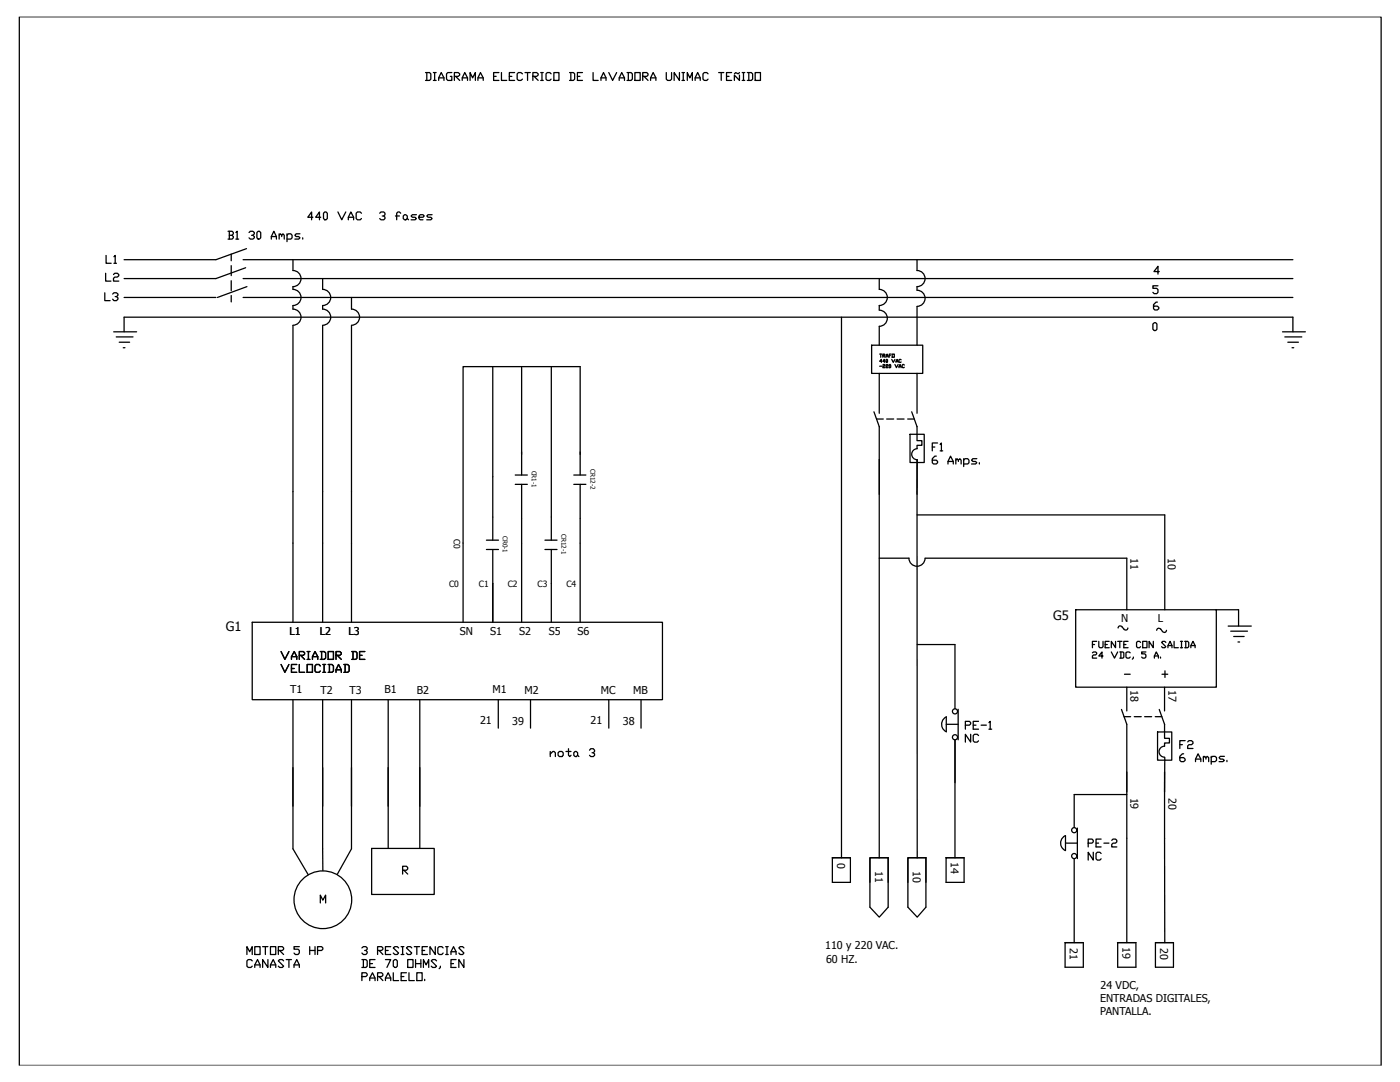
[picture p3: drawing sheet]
<svg xmlns="http://www.w3.org/2000/svg" width="279mm" height="216mm" viewBox="0 0 279 216" stroke-linecap="round" stroke-linejoin="round" font-family="sans-serif">
<g fill="none" stroke="#000" stroke-width=".25">
<path d="M3.9 3.3h271.7v209.3h-271.7zM84.9 14.5h.8l.3 .2v1.1l-.3 .2h-.8M85.2 14.5v1.5M86.5 14.5h.5M86.5 16h.5M86.7 14.5v1.5M87.5 16v-.5l.6-1 .5 1v.5M87.5 15.5h1.1M90.2 14.5h-.8l-.3 .2v1.1l.3 .2h.8v-.8h-.3M90.7 15.2h.7l.3-.2v-.3l-.3-.2h-.7v1.5M90.9 15.2l.8 .8M92.2 16v-.5l.6-1 .5 1v.5"/>
<path d="M92.2 15.5h1.1M93.8 16v-1.5l.5 1 .6-1v1.5M95.4 16v-.5l.5-1 .5 1v.5M95.4 15.5h1M98.5 15.2h.5M99.6 14.5h-1.1v1.5h1.1M100.1 14.5v1.5h1M101.6 15.2h.6M102.7 14.5h-1.1v1.5h1.1M104.3 14.7l-.3-.2h-.5l-.3 .2v1.1l.3 .2h.5l.3-.2M104.8 14.5h1M105.3 14.5v1.5"/>
<path d="M106.3 15.2h.8l.3-.2v-.3l-.3-.2h-.8v1.5M106.6 15.2l.8 .8M107.9 14.5h.5M107.9 16h.5M108.2 14.5v1.5M110 14.7l-.3-.2h-.5l-.2 .2v1.1l.2 .2h.5l.3-.2M110.5 14.5h1.1v1.5h-1.1zM113.7 14.5h.7l.3 .2v1.1l-.3 .2h-.7M113.9 14.5v1.5M115.2 15.2h.5M116.2 14.5h-1v1.5h1M118.4 14.5v1.5h1"/>
<path d="M119.9 16v-.5l.5-1 .5 1v.5M119.9 15.5h1M121.5 14.5l.8 1.5 .8-1.5M123.6 16v-.5l.5-1 .5 1v.5M123.6 15.5h1M125.1 14.5h.8l.3 .2v1.1l-.3 .2h-.8M125.4 14.5v1.5M126.7 14.5h1.1v1.5h-1.1zM128.3 15.2h.8l.2-.2v-.3l-.2-.2h-.8v1.5M128.5 15.2l.8 .8M129.8 16v-.5l.5-1 .6 1v.5M129.8 15.5h1.1"/>
<path d="M133 14.5v1.3l.2 .2h.6l.2-.2v-1.3M135.6 14.5v1.5l-1.1-1.5v1.5M136.1 14.5h.5M136.1 16h.5M136.4 14.5v1.5M137.2 16v-1.5l.5 1 .5-1v1.5M138.7 16v-.5l.5-1 .5 1v.5M138.7 15.5h1M141.3 14.7l-.2-.2h-.6l-.2 .2v1.1l.2 .2h.6l.2-.2M143.4 14.5h1M143.9 14.5v1.5M145 15.2h.5"/>
<path d="M146 14.5h-1v1.5h1M147.6 15v1l-1-1v1M147.6 14.5l-.3 .2-.5-.2-.2 .2M148.1 14.5h.5M148.1 16h.5M148.4 14.5v1.5M149.1 14.5h.8l.3 .2v1.1l-.3 .2h-.8M149.4 14.5v1.5M150.7 14.5h1.1v1.5h-1.1zM20.9 58.4v1.6h1.1M21.1 54.5v1.6h1M21.2 51v1.5h1"/>
<path d="M22.5 58.7l.2-.3h.5l.3 .3v.2l-.3 .3h-.2M22.7 54.8l.2-.3h.5l.3 .3v.2l-.3 .3h-.5l-.2 .2v.6h1M22.7 51.2l.3-.2v1.5M22.7 52.5h.5M23.2 59.2l.3 .2v.3l-.3 .3h-.5l-.2-.3M24.8 59.4h18.3M45.5 46.1h.8l.3 .3v.3l-.3 .2M45.8 46.9h.5l.3 .3v.3l-.3 .2h-.8M45.8 46.1v1.6M46.1 50.7v1.3M46.1 53v2M46.1 56v2"/>
<path d="M46.1 59v1.2M47.1 46.4l.2-.3v1.6M47.1 47.7h.5M48.5 51.8h209.5M48.5 55.6h209.5M48.5 59.4h209.5M49 53.4l-5.9 2.2h-18.3M49.2 49.6l-6.1 2.2h-18.3M49.3 57.2l-5.9 2.2M49.7 46.4l.3-.3h.5l.3 .3v.3l-.3 .2h-.3M50.5 46.9l.3 .3v.3l-.3 .2h-.5l-.3-.2M51.3 46.4l.2-.3h.3l.2 .3v1.1l-.2 .2h-.3l-.2-.2z"/>
<path d="M54.1 47.7v-.5l.6-1.1 .5 1.1v.5M54.1 47.2h1.1M55.7 46.9l.3-.2 .2 .2v.3M55.7 46.7v1M56.2 46.9l.3-.2 .2 .2v.8M57.3 46.9l.2-.2h.5l.3 .2v.6l-.3 .2h-.7M57.3 46.7v1.5M58.5 51.8v2.2a1.61 1.61 0 0 1 1.6 1.6 1.61 1.61 0 0 1-1.6 1.6v.5a1.63 1.63 0 0 1 1.6 1.6 1.63 1.63 0 0 1-1.6 1.7v.7a1.61 1.61 0 0 1 1.6 1.6 1.61 1.61 0 0 1-1.6 1.6M59.9 46.7h-.8l-.3 .2 .3 .3h.5l.3 .3-.3 .2h-.8M60.4 47.5v.2M62.4 43.4h-1l.8-1.1v1.6M64 43.4h-1l.8-1.1v1.6"/>
<path d="M64.4 55.6v2.1a1.61 1.61 0 0 1 1.6 1.7 1.61 1.61 0 0 1-1.6 1.6v.7a1.61 1.61 0 0 1 1.6 1.6 1.61 1.61 0 0 1-1.6 1.6M64.8 42.3h.3l.2 .2v1.1l-.2 .3h-.3l-.2-.3v-1.1zM67.4 42.3l.8 1.6 .8-1.6M69.5 43.9v-.5l.5-1.1 .6 1.1v.5M69.5 43.4h1.1M70.1 59.4v2.3a1.61 1.61 0 0 1 1.7 1.6 1.61 1.61 0 0 1-1.7 1.6M72.1 42.5l-.2-.2h-.6l-.2 .2v1.1l.2 .3h.6l.2-.3M75.8 42.5l.2-.2h.6l.2 .2v.3l-.2 .3h-.3M76.6 43.1l.2 .3v.2l-.2 .3h-.6l-.2-.3M78.9 43.1h.8M80 42.5l-.3-.2h-.3l-.2 .2v1.4M80.5 43.1l.2-.3h.3l.3 .3v.5l-.3 .3h-.3l-.2-.3z"/>
<path d="M81.3 43.6l.2 .3M83.1 42.8h-.8l-.3 .3 .3 .3h.5l.3 .2-.3 .3h-.8M83.6 43.4h.8l.3-.3-.3-.3h-.5l-.3 .3v.5l.3 .3h.5M86.2 42.8h-.8l-.2 .3 .2 .3h.6l.2 .2-.2 .3h-.8M175.5 55.6v2.1a1.61 1.61 0 0 1 1.6 1.7 1.61 1.61 0 0 1-1.6 1.6v.9M183 51.8v2.2a1.61 1.61 0 0 1 1.6 1.6 1.61 1.61 0 0 1-1.6 1.6v.7a1.61 1.61 0 0 1 1.6 1.6 1.61 1.61 0 0 1-1.6 1.6M231.1 57h-1v.5h.7l.3 .3v.5l-.3 .3h-.5l-.2-.3M231.4 54.2h-1.1l.8-1.1v1.6M22.7 66.2h4.6M23.2 67.2h3.3M23.8 68.3h2.1M24.6 69.4h.3"/>
<path d="M24.8 66.2v-2.9h233.2v2.9M58.5 64.9v59.3M64.4 64.9v59.3M70.1 64.9v59.3M98.3 73.2h-5.9v51M98.3 73.2v34.6M98.3 73.2h17.5v21.6M104.1 73.2v21.6M110 73.2v34.6M167.9 63.3v107.9M173.9 68.9h10.3v5.6h-10.3zM175.5 74.5v8"/>
<path d="M175.5 61.9a1.61 1.61 0 0 1 1.6 1.6 1.61 1.61 0 0 1-1.6 1.6v3.8M175.6 70.7h.4M175.6 73.1h.4M175.8 70.7v.6M176 72.1h-.4l.3-.4v.6M176.2 71h.3l.1-.3h-.4v.6M176.2 72.9l.1-.2 .3 .2-.1 .2-.3 .1v.2h.4M176.3 71l.3 .3M176.6 72.1h-.4l.3-.4v.6M176.8 71.3l.2-.6 .3 .6M176.8 71.8h.3l-.1 .5-.2-.1zM176.8 72.9l.1-.2 .4 .2-.2 .2-.3 .1v.2h.5"/>
<path d="M176.8 71.1h.5M177.5 71h.2M177.5 72.7l.3 .2-.1 .5-.2-.1zM177.8 70.7h-.3v.6M178 71.7l.3 .6 .3-.6M178.1 70.7h.4v.6h-.4zM178.6 72.7l.3 .7 .3-.7M178.8 72.3l.2-.6 .2 .6M178.8 72.1h.4M179.4 73.4l.2-.7 .2 .7M179.4 73.2h.4M179.8 71.8h-.4v.4h.4"/>
<path d="M180.5 72.9l-.1-.2-.4 .2v.4h.5M183 61.2v7.7M183 74.5v8M230.1 64.6l.3-.2h.2l.3 .2v1.1l-.3 .3h-.2l-.3-.3zM231 60.3h-.3l-.5 .5v.8l.3 .3h.5l.3-.3v-.3l-.3-.2h-.8M255.9 66.2h4.6M256.4 67.2h3.4M257 68.3h2.1M257.9 69.4h.3M102.8 94.8h2.4M102.8 96.6h2.4M104.1 96.6v27.6"/>
<path d="M114.5 94.8h2.4M114.5 96.6h2.4M115.8 96.6v27.6M174.4 82.2l1.1 2.9v86.1M174.9 83.6h1.4M177 83.6h1.4M179 83.6h1.4M181.1 83.6h1.4M181.6 86.7h2.8v5.6h-2.8zM182 82.2l1 2.9M183 85.1v2.8h1v1h-1v.6M183 91.7l.1 79.5"/>
<path d="M183.1 89.5a1.1 1.1 0 0 0-1.1 1.1 1.1 1.1 0 0 0 1.1 1.1l-.1 6.9M186.1 89.2h.5M186.9 91h-.3l-.5 .5v.8l.2 .3h.6l.2-.3v-.2l-.2-.3h-.8M187.1 88.4h-1v1.6M187.6 88.7l.3-.3v1.6M187.6 90h.5M189.2 92.6v-.5l.5-1.1 .5 1.1v.5M189.2 92.1h1M190.8 91.8l.2-.3 .3 .3v.3M190.8 91.5v1.1M191.3 91.8l.3-.3 .2 .3v.8M192.3 91.8l.3-.3h.5l.3 .3v.5l-.3 .3h-.8"/>
<path d="M192.3 91.5v1.6M194.9 91.5h-.8l-.2 .3 .2 .3h.6l.2 .2-.2 .3h-.8M195.5 92.3v.3M97.1 107.8h2.4M97.1 109.6h2.4M98.3 109.6v14.6M108.8 107.8h2.4M108.8 109.6h2.4M110 109.6v14.6M175.5 111.4h5.9a1.61 1.61 0 0 0 1.6 1.6 1.61 1.61 0 0 0 1.6-1.6M183 102.7h49.5v19M184.7 111.4h40.2v10.3"/>
<path d="M50.3 124.2h81.9v15.4h-81.9zM56.1 130l.8 1.6 .8-1.6M56.1 132.6l.8 1.6 .8-1.6M58.2 131.6v-.6l.5-1 .5 1v.6M58.2 131h1M58.2 133.4h.5M58.5 139.6v29.8l3 5.1M59.2 132.6h-1v1.6h1M59.7 130.8h.8l.3-.3v-.2l-.3-.3h-.8v1.6M59.7 132.6v1.6h1.1M60 130.8l.8 .8M61.3 132.6h1.1v1.6h-1.1z"/>
<path d="M61.3 130h.6M61.3 131.6h.6M61.6 130v1.6M62.4 131.6v-.6l.5-1 .5 1v.6M62.4 131h1M63.9 130h.8l.3 .3v1l-.3 .3h-.8M63.9 132.9l-.2-.3h-.6l-.2 .3v1l.2 .3h.6l.2-.3M64.2 130v1.6M64.4 139.6v34.1M64.4 134.2h.6M64.4 132.6h.6M64.7 132.6v1.6"/>
<path d="M65.5 130h1.1v1.6h-1.1zM65.5 132.6h.8l.3 .3v1l-.3 .3h-.8M65.7 132.6v1.6M67.1 130.8h.7l.3-.3v-.2l-.3-.3h-.7v1.6M67.1 134.2v-.6l.5-1 .5 1v.6M67.1 133.6h1M67.3 130.8l.8 .8M68.6 132.6h.8l.3 .3v1l-.3 .3h-.8M68.9 132.6v1.6M70.1 139.6v29.8l-2.8 5.1M70.2 130h.8l.2 .3v1l-.2 .3h-.8M70.4 130v1.6"/>
<path d="M71.8 130.8h.5M72.8 130h-1v1.6h1M77.5 139.6v29.7M83.8 139.6v29.7M99.4 139.6v5.7M105.9 139.6v5.7M121.5 139.6v5.7M127.9 139.6v5.7M183.1 128.6h7.5v12.8M214.7 121.7h28v15.4h-28zM218 130.3l.2-.2h.5l.2 .2-.2 .4h-.5l-.2 .2v.4h.9M218 128.6h.4"/>
<path d="M218.9 128h-.9v1.2M219.3 128v1l.2 .2h.4l.2-.2v-1M220.1 130.9h-.8l.6-.8v1.2M220.6 128.6h.4M221.4 128h-.8v1.2h.8M221.8 130.1l.6 1.2 .7-1.2M222.6 128v1.2l-.8-1.2v1.2M223.1 128h.8M223.5 130.1h.6l.2 .2v.8l-.2 .2h-.6M223.5 128v1.2M223.7 130.1v1.2M223.9 125.1a.42 .42 0 0 0-.4-.2 .42 .42 0 0 0-.4 .4"/>
<path d="M223.9 125.1l.4 .4M224.3 128.6h.4M224.4 134.5h1.2M224.9 137.1v4.8M225.1 125.3v.2a.42 .42 0 0 1-.4 .2 .42 .42 0 0 1-.4-.2M225.1 128h-.8v1.2h.8M225.6 130.3l-.3-.2h-.4l-.2 .2v.8l.2 .2h.4l.3-.2M226.2 131.1l-.2 .4M227.6 128.2l-.2-.2h-.4l-.2 .2v.8l.2 .2h.4l.2-.2M228.1 128h.8v1.2h-.8zM228.7 130.1h-.9v.4h.7l.2 .2v.4l-.2 .2h-.4l-.3-.2M230.2 128v1.2l-.9-1.2v1.2"/>
<path d="M230.4 131.3v-.4l.4-.8 .4 .8v.4M230.4 130.9h.8M231.6 131.1v.2M231.6 125.6a.42 .42 0 0 0-.4-.2 .42 .42 0 0 0-.4 .4M231.7 125.5l.3 .5a.42 .42 0 0 0 .5 .2 .42 .42 0 0 0 .3-.4M231.9 134.5h1.1M232.4 137.1v4.8M232.5 133.9v1.3M232.7 128.2l-.2-.2h-.5l-.2 .2 .9 .8-.2 .2h-.5l-.2-.2M233.1 129.2v-.4l.4-.8 .4 .8v.4M233.1 128.8h.8M234.3 128v1.2h.9"/>
<path d="M235.6 129.2h.4M235.6 128h.4M235.8 128v1.2M236.4 128h.6l.2 .2v.8l-.2 .2h-.6M236.6 128v1.2M237.7 129.2v-.4l.4-.8 .4 .8v.4M237.7 128.8h.8M242.7 121.7h4.5v3.2M245.1 124.9h4.6M245.6 125.9h3.4M246.2 127h2.1M247.1 128.1h.3"/>
<path d="M109.8 150.5l.5-.6h.3l.2 .3v.8M109.8 149.9v1.1M111.4 150.2l.2-.3h.5l.3 .3v.5l-.3 .3h-.5l-.2-.3zM112.9 149.9h1.1M113.5 149.4v1.3l.2 .3 .3-.3M114.5 150.2l.3-.3h.2l.3 .3v.5l-.3 .3h-.2l-.3-.3zM115.3 150.7l.2 .3M117.6 149.7l.3-.3h.5l.3 .3v.2l-.3 .3h-.2M118.4 150.2l.3 .3v.2l-.3 .3h-.5l-.3-.3M188.9 146v-3a1.65 1.65 0 0 0-1 1.5 1.65 1.65 0 0 0 1 1.5M188.9 144.5h2.3M190.6 147.7v23.5"/>
<path d="M191.2 141.5v6.1M192.7 144.7h.8l.2-.3v-.2l-.2-.3h-.8v1.6M193.7 146.5v1.6l-1-1.6v1.6M194.2 144.7h.6M195.3 143.9h-1.1v1.6h1.1M195.3 146.8l-.3-.3h-.5l-.3 .3v1l.3 .3h.5l.3-.3M195.8 144.7h1.1M197.4 144.2l.2-.3v1.6M197.4 145.5h.5M223.8 141.6l1.1 2.9v43.6M224.3 143h1.3M224.9 158.5h-10.5v6.6"/>
<path d="M226.4 143h1.4M228.4 143h1.4M230.5 143h1.4M231 146.1h2.9v5.6h-2.9zM231.4 141.6l1 2.9M232.4 144.5v2.8h1v1h-1v.6a1.1 1.1 0 0 0-1.1 1.1 1.1 1.1 0 0 0 1.1 1.1M232.4 154.1l.1 34M232.5 151.1l-.1 6.9M235.5 148.6h.5M236.2 150.4h-.2l-.5 .5v.8l.2 .3h.5l.3-.3v-.2l-.3-.3h-.7M236.5 147.8h-1v1.6M237 148l.3-.2h.5l.3 .2v.3l-.3 .3h-.5l-.3 .2v.6h1.1"/>
<path d="M238.6 152v-.5l.5-1.1 .6 1.1v.5M238.6 151.5h1.1M240.2 151.2l.2-.3 .3 .3v.3M240.2 150.9v1.1M240.7 151.2l.2-.3 .3 .3v.8M241.7 151.2l.3-.3h.5l.3 .3v.5l-.3 .3h-.8M241.7 150.9v1.6M244.4 150.9h-.9l-.2 .3 .2 .3h.6l.3 .2-.3 .3h-.8M244.9 151.7v.3M74.2 169.3h12.5v9.2h-12.5zM80.4 173.7h.7l.3-.3v-.3l-.3-.3h-.7v1.6M80.6 173.7l.8 .7"/>
<path d="M166.1 171.2h3.6M166.1 171.2h3.6v4.9h-3.6zM173.6 171.2h3.7v9.8l-1.8 2-1.9-2zM177.3 171.2h-3.7v4.9M181.2 171.2h3.6v9.8l-1.7 2-1.9-2zM184.8 171.2h-3.6v4.9M188.7 171.2h3.7M188.8 171.2h3.6v4.9h-3.6zM212.6 166.7a1.65 1.65 0 0 0-.9 1.5 1.65 1.65 0 0 0 .9 1.5M212.6 168.2h2.4M212.6 166.8v2.9M214.4 171.4v16.7"/>
<path d="M215 165.2v6.1M217.2 168.2h.7l.3-.2v-.3l-.3-.3h-.7v1.6M218.2 170.1v1.5l-1-1.5v1.5M218.7 168.2h.5M219.8 167.4h-1.1v1.6h1.1M219.8 170.3l-.3-.2h-.5l-.3 .2v1.1l.3 .2h.5l.3-.2M220.3 168.2h1M221.9 167.7l.2-.3h.5l.3 .3v.3l-.3 .2h-.5l-.2 .3v.5h1M49.3 190.5v-1.6l.5 1 .5-1v1.6M50.3 191.7l-.2-.2h-.6l-.2 .2v1.1l.2 .2h.6l.2-.2M50.8 188.9h1.1v1.6h-1.1zM50.8 193v-.5l.6-1 .5 1v.5"/>
<path d="M50.8 192.5h1.1M52.4 188.9h1.1M53 188.9v1.6M53.5 191.5v1.5l-1.1-1.5v1.5M54 188.9h1v1.6h-1zM54 193v-.5l.5-1 .5 1v.5M54 192.5h1M55.5 189.7h.8l.3-.3v-.3l-.3-.2h-.8v1.6M55.8 189.7l.8 .8M56.6 191.7l-.3-.2h-.5l-.3 .2 1.1 1.1-.3 .2h-.5l-.3-.2M57.1 191.5h1.1M57.7 191.5v1.5"/>
<path d="M58.7 193v-.5l.5-1 .5 1v.5M58.7 192.5h1M59.7 188.9h-1v.5h.8l.2 .3v.5l-.2 .3h-.6l-.2-.3M61.8 188.9v1.6M61.8 189.7h1.1M62.9 188.9v1.6M63.4 189.7h.8l.2-.3v-.3l-.2-.2h-.8v1.6M63.9 180.2v-1.6l.5 1 .6-1v1.6M72.2 189.1l.3-.2h.5l.3 .2v.3l-.3 .3h-.2M72.2 191.5h.8l.3 .2v1.1l-.3 .2h-.8M72.2 194.9h.8l.3-.3v-.2l-.3-.3h-.8v1.6M72.5 191.5v1.5"/>
<path d="M73 189.7l.3 .2v.3l-.3 .3h-.5l-.3-.3M73.8 195.7v-.5l.5-1.1 .5 1.1v.5M73.8 192.3h.5M73.8 195.2h1M74.8 191.5h-1v1.5h1M75.4 189.7h.8l.2-.3v-.3l-.2-.2h-.8v1.6M75.4 194.9h.8l.2-.3v-.2l-.2-.3h-.8v1.6M75.7 189.7l.7 .8M75.7 194.9l.7 .8M76.9 191.5h1.1l-.8 1.5M76.9 195.7v-.5l.6-1.1 .5 1.1v.5M76.9 189.7h.6"/>
<path d="M76.9 195.2h1.1M78 188.9h-1.1v1.6h1.1M78.5 191.7l.3-.2h.2l.3 .2v1.1l-.3 .2h-.2l-.3-.2zM78.5 194.1v1.6h1M79.5 189.1l-.2-.2h-.5l-.3 .2 1 1.1-.2 .3h-.5l-.3-.3M80.1 188.9h.5M80.1 190.5h.5M80.1 194.9h.5M80.4 188.9v1.6M81.1 194.1h-1v1.6h1M81.4 191.5h1v1.5h-1zM81.6 194.1v1.6h1.1"/>
<path d="M82.2 189.1l-.3-.2h-.5l-.3 .2 1.1 1.1-.3 .3h-.5l-.3-.3M82.7 188.9h1M82.9 192.3h1.1M82.9 191.5v1.5M83.2 194.1h1v1.6h-1zM83.2 188.9v1.6M84 191.5v1.5M84.2 189.7h.6M84.5 193v-1.5l.5 1 .6-1v1.5M84.8 195.4v.3M85.3 188.9h-1.1v1.6h1.1M86.9 188.9v1.6l-1.1-1.6v1.6"/>
<path d="M87.1 191.7l-.2-.2h-.6l-.2 .2 1 1.1-.2 .2h-.6l-.2-.2M87.9 192.8v.2l-.3 .3M88.4 189.1l-.2-.2h-.6l-.2 .2v1.1l.2 .3h.6l.2-.3M88.9 188.9h.6M88.9 190.5h.6M89.2 188.9v1.6M90 190.5v-.6l.5-1 .5 1v.6M90 189.9h1M90 192.3h.5M91 191.5h-1v1.5h1M92.6 189.1l-.3-.2h-.5l-.2 .2 1 1.1-.3 .3h-.5l-.2-.3M92.6 191.5v1.5l-1-1.5v1.5"/>
<path d="M212.5 188.1h3.6M212.6 188.1h3.6v4.9h-3.6zM223 188.1h3.7M223.1 188.1h3.6v4.9h-3.6zM230.6 188.1h3.6v4.9h-3.6zM230.6 188.1h3.6"/>
<circle cx="190.6" cy="141.9" r=".51"/>
<circle cx="190.6" cy="147.1" r=".51"/>
<circle cx="64.4" cy="179.5" r="5.8"/>
<circle cx="214.4" cy="170.8" r=".51"/>
<circle cx="214.4" cy="165.7" r=".51"/>
</g>
<g font-size="2.6">
<text x="45" y="125.9">G1</text>
<text x="210.2" y="123.7">G5</text>
</g>
<g font-size="2.2">
<text x="225.6" y="111.3" transform="rotate(90 225.6 111.3)">11</text>
<text x="233.1" y="111.3" transform="rotate(90 233.1 111.3)">10</text>
<text x="223.8" y="124.1">N</text>
<text x="231.1" y="124.2">L</text>
<text x="57.7" y="126.6">L1</text>
<text x="63.8" y="126.7">L2</text>
<text x="69.6" y="126.7">L3</text>
<text x="91.8" y="126.7">SN</text>
<text x="97.8" y="126.7">S1</text>
<text x="103.6" y="126.7">S2</text>
<text x="109.5" y="126.7">S5</text>
<text x="115.3" y="126.7">S6</text>
<text x="225.6" y="137.7" transform="rotate(90 225.6 137.7)">18</text>
<text x="233.2" y="137.7" transform="rotate(90 233.2 137.7)">17</text>
<text x="57.9" y="138.3">T1</text>
<text x="64" y="138.4">T2</text>
<text x="69.7" y="138.4">T3</text>
<text x="76.8" y="138.3">B1</text>
<text x="83.2" y="138.4">B2</text>
<text x="98.3" y="138.3">M1</text>
<text x="104.7" y="138.4">M2</text>
<text x="119.9" y="138.4">MC</text>
<text x="126.4" y="138.4">MB</text>
<text x="95.8" y="144.5">21</text>
<text x="102.2" y="144.6">39</text>
<text x="117.9" y="144.5">21</text>
<text x="124.3" y="144.6">38</text>
<text x="225.6" y="159.1" transform="rotate(90 225.6 159.1)">19</text>
<text x="233.2" y="159.3" transform="rotate(90 233.2 159.3)">20</text>
<text x="167" y="172.2" transform="rotate(90 167 172.2)">0</text>
<text x="174.6" y="173.9" transform="rotate(90 174.6 173.9)">11</text>
<text x="182.2" y="173.9" transform="rotate(90 182.2 173.9)">10</text>
<text x="189.7" y="172" transform="rotate(90 189.7 172)">14</text>
<text x="164.7" y="189.4">110 y 220 VAC.</text>
<text x="213.5" y="189.1" transform="rotate(90 213.5 189.1)">21</text>
<text x="224" y="189" transform="rotate(90 224 189)">19</text>
<text x="231.6" y="189.1" transform="rotate(90 231.6 189.1)">20</text>
<text x="164.8" y="192.1">60 HZ.</text>
<text x="219.6" y="197.4">24 VDC,</text>
<text x="219.5" y="200">ENTRADAS DIGITALES,</text>
<text x="219.5" y="202.6">PANTALLA.</text>
</g>
<g font-size="1.7">
<text x="90.6" y="107.6" transform="rotate(90 90.6 107.6)">C0</text>
<text x="89.6" y="117.1">C0</text>
<text x="95.6" y="117.1">C1</text>
<text x="101.3" y="117.1">C2</text>
<text x="107.3" y="117.1">C3</text>
<text x="113" y="117.1">C4</text>
</g>
<g font-size="1.3">
<text x="106.1" y="93.9" transform="rotate(90 106.1 93.9)">CR1-1</text>
<text x="117.9" y="93.5" transform="rotate(90 117.9 93.5)">CR12-2</text>
<text x="100.4" y="106.9" transform="rotate(90 100.4 106.9)">CR0-1</text>
<text x="112.1" y="106.5" transform="rotate(90 112.1 106.5)">CR12-1</text>
</g>
</svg>
